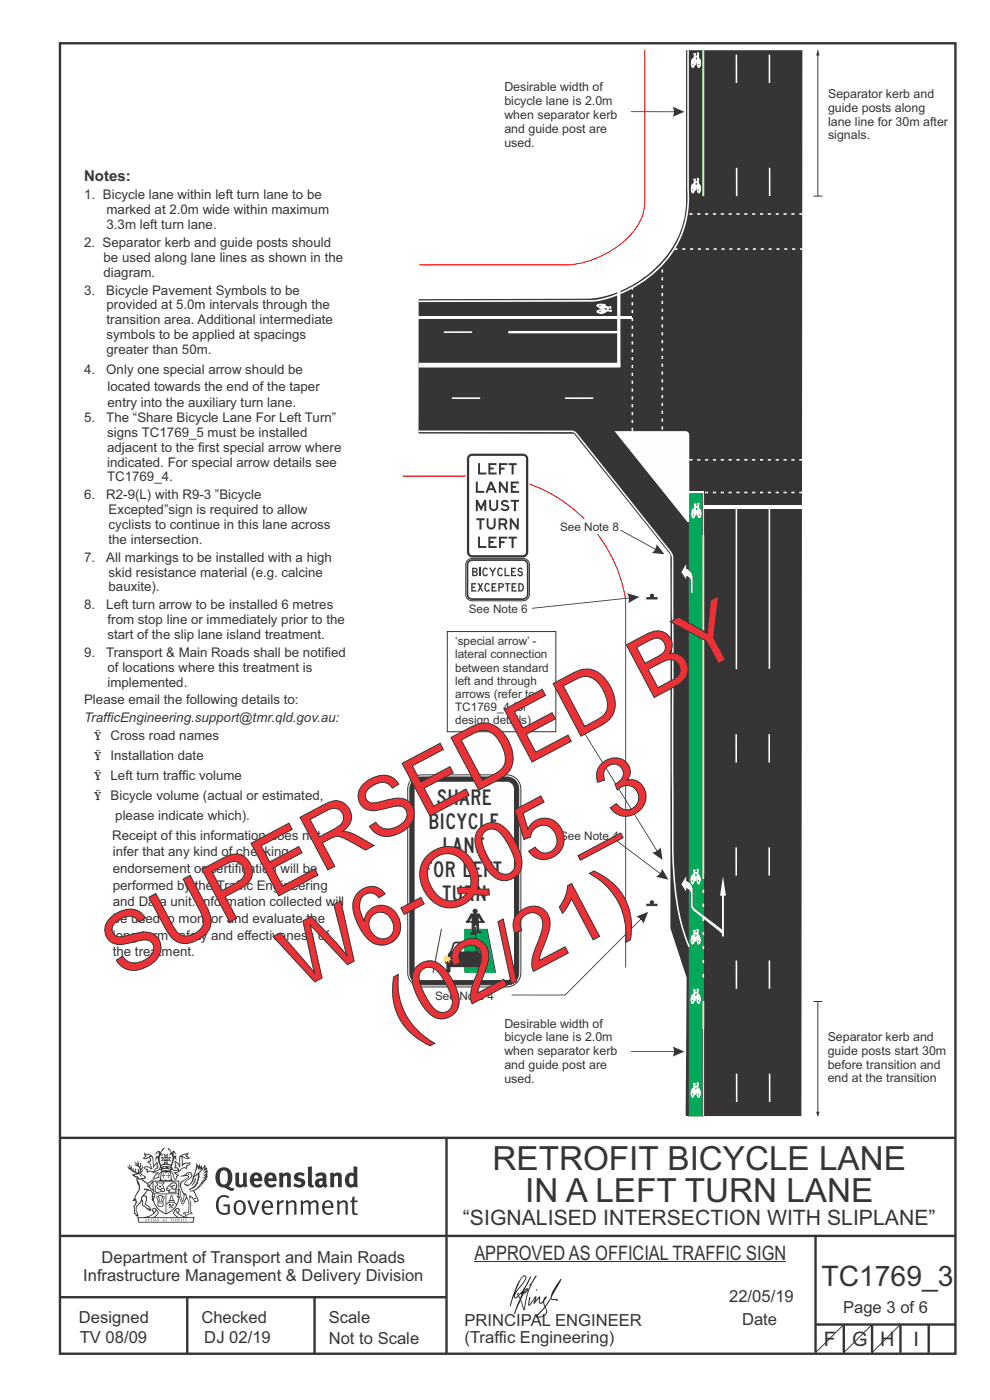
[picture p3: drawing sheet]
<svg xmlns="http://www.w3.org/2000/svg" width="210mm" height="297mm" viewBox="0 0 210 297" stroke-linecap="round" stroke-linejoin="round" font-family="sans-serif">
<g fill="none" stroke="#373435" stroke-width=".51">
<path d="M12.7 9.2h190v278h-190zM12.7 241.4h190M94.7 241.4v45.8M12.7 275.2h82M12.7 262.2h190.1M39.7 275.2v12M66.7 275.2v12M173 262.1v24.9M173 281h29.6M179 281v6M185 281v6M191 281v6"/>
<path d="M197 281v6"/>
</g>
<g fill="#373435">
<path d="M47 248.4a2.55 2.55 0 0 0 0 2.7l.3 .2a.81 .81 0 0 0 1-1v-.5a1.04 1.04 0 0 0-1.1-1.5zM46.3 248.1a1.82 1.82 0 0 1 2.1-.2 1.82 1.82 0 0 1 .9 1.8 2.29 2.29 0 0 1-.8 2l.7 .3h.5l-.2 .6a2.87 2.87 0 0 1-2-.7 2.12 2.12 0 0 1-1.7-3.1z" fill-rule="evenodd"/>
<path d="M49.9 248.9l.8-.2v2a.46 .46 0 0 0 .3 .6 .46 .46 0 0 0 .6-.3v-2.1l.7-.2v2.4l.2 .5-.5 .3-.3-.3a1.02 1.02 0 0 1-1.2 .3 1.02 1.02 0 0 1-.6-1.1z" fill-rule="evenodd"/>
<path d="M54 249.5l-.1 .5h.9a.49 .49 0 0 0-.2-.6 .49 .49 0 0 0-.6 .1zM53.4 249.1a1.34 1.34 0 0 1 1.6-.2 1.34 1.34 0 0 1 .6 1.5v.2h-1.7a.77 .77 0 0 0 .5 .8 .77 .77 0 0 0 .9-.4l.3 .5a1.59 1.59 0 0 1-2 .2 1.59 1.59 0 0 1-.5-2.1z" fill-rule="evenodd"/>
<path d="M57 249.5l-.1 .5h1a.49 .49 0 0 0-.2-.6 .49 .49 0 0 0-.7 .1zM56.4 249.1a1.34 1.34 0 0 1 1.6-.2 1.34 1.34 0 0 1 .7 1.5v.2h-1.8a.77 .77 0 0 0 .5 .8 .77 .77 0 0 0 .9-.4l.4 .5a1.59 1.59 0 0 1-2.1 .2 1.59 1.59 0 0 1-.5-2.1z" fill-rule="evenodd"/>
<path d="M59.2 248.9l.7-.2 .1 .4a.95 .95 0 0 1 1-.3 .95 .95 0 0 1 .7 .8v2.3h-.8v-2.3a.46 .46 0 0 0-.8 .1v2.2h-.8z" fill-rule="evenodd"/>
<path d="M62.6 249.1a1.75 1.75 0 0 1 2-.1l-.2 .5-.6-.2a.43 .43 0 0 0-.6 .3l.4 .3a1.04 1.04 0 0 1 1.2 1.1 1.04 1.04 0 0 1-1.4 1l-1.2-.4 .3-.6 1 .4 .4-.4a.88 .88 0 0 0-1-.5l-.4-.2-.1-.4z" fill-rule="evenodd"/>
<path d="M65.3 247.6l.8-.2 .1 3.8 .3 .2 .1 .4a.88 .88 0 0 1-1 0 .88 .88 0 0 1-.3-1z" fill-rule="evenodd"/>
<path d="M67.8 250.6a.43 .43 0 0 0-.1 .7 .43 .43 0 0 0 .7-.1v-.7zM66.8 249.1a1.7 1.7 0 0 1 2.4 .1v1.9l.3 .4-.4 .5-.5-.4a1.03 1.03 0 0 1-1.7-.1 1.03 1.03 0 0 1 .8-1.5h.7v-.4a.8 .8 0 0 0-1.2 .1z" fill-rule="evenodd"/>
<path d="M70 248.9l.7-.2 .1 .4a.95 .95 0 0 1 1-.3 .95 .95 0 0 1 .7 .8v2.3h-.8v-2.3a.46 .46 0 0 0-.8 .1v2.2h-.8z" fill-rule="evenodd"/>
<path d="M74.3 249.5a1.48 1.48 0 0 0 0 1.7h.5l.2-.1v-1.5l-.3-.2zM75 247.4l.8 .1 .1 4.4h-.7l-.1-.2a1.26 1.26 0 0 1-1.4 0 1.26 1.26 0 0 1-.5-1.3 1.29 1.29 0 0 1 .4-1.4 1.29 1.29 0 0 1 1.4-.1z" fill-rule="evenodd"/>
<path d="M46.4 253.9a1.72 1.72 0 0 1 2.3 0l-.3 .3a1.24 1.24 0 0 0-1.4-.2 1.24 1.24 0 0 0-.6 1.4 1.49 1.49 0 0 0 1.2 1.9l.7-.1v-1.3h-.8l-.1-.4h1.3v1.9a1.93 1.93 0 0 1-2.2 0 1.93 1.93 0 0 1-.7-2.2l.2-.8z" fill-rule="evenodd"/>
<path d="M50.4 255.1a1.65 1.65 0 0 0 .2 2.2 .99 .99 0 0 0 1-1.4 .78 .78 0 0 0-.4-.8 .78 .78 0 0 0-.8 0zM50 254.9a1.33 1.33 0 0 1 1.6-.1 1.33 1.33 0 0 1 .5 1.4 1.31 1.31 0 0 1-1.3 1.6 1.31 1.31 0 0 1-1.2-1.6v-.6z" fill-rule="evenodd"/>
<path d="M52.5 254.7l.4-.1 .9 2.6 .8-2.5h.5l-1.1 3h-.5z" fill-rule="evenodd"/>
<path d="M56.3 255.2l-.2 .7h1.3a.7 .7 0 0 0-.3-.8 .7 .7 0 0 0-.8 .1zM55.9 255a1.22 1.22 0 0 1 1.5-.2 1.22 1.22 0 0 1 .5 1.5h-1.8a.93 .93 0 0 0 .5 1 .93 .93 0 0 0 1.1-.2l.2 .3a1.43 1.43 0 0 1-1.8 .1 1.43 1.43 0 0 1-.6-1.7z" fill-rule="evenodd"/>
<path d="M58.7 254.7l.4-.1 .1 .5 .4-.4 .6-.1-.2 .5a.66 .66 0 0 0-.8 .7v1.9h-.4z" fill-rule="evenodd"/>
<path d="M60.6 254.7l.4-.1 .1 .5a.94 .94 0 0 1 1-.5 .94 .94 0 0 1 .8 .8v2.3h-.5l-.1-2.5a.81 .81 0 0 0-1.2 .3v2.2h-.4z" fill-rule="evenodd"/>
<path d="M63.7 254.7l.5-.1 .1 .5 .4-.3a.78 .78 0 0 1 1.1 .3 .9 .9 0 0 1 1-.5 .9 .9 0 0 1 .8 .8v2.3h-.5l-.1-2.5a.67 .67 0 0 0-1.1 .3v2.2h-.5v-2.4l-.4-.3-.7 .4v2.3h-.5z" fill-rule="evenodd"/>
<path d="M69 255.2l-.1 .7h1.3a.7 .7 0 0 0-.3-.8 .7 .7 0 0 0-.9 .1zM68.7 255a1.22 1.22 0 0 1 1.5-.2 1.22 1.22 0 0 1 .5 1.5h-1.8a.93 .93 0 0 0 .4 1 .93 .93 0 0 0 1.2-.2l.1 .3a1.44 1.44 0 0 1-1.7 .1 1.44 1.44 0 0 1-.6-1.7z" fill-rule="evenodd"/>
<path d="M71.4 254.7l.5-.1 .1 .5a.94 .94 0 0 1 1-.5 .94 .94 0 0 1 .8 .8v2.3h-.5l-.1-2.5a.81 .81 0 0 0-1.2 .3v2.2h-.4z" fill-rule="evenodd"/>
<path d="M74.7 253.9l.5-.1v.9h.7l-.1 .3h-.6v2.2l.1 .2h.5l.1 .3a.75 .75 0 0 1-1.2-.6v-2.1h-.4v-.3h.4z" fill-rule="evenodd"/>
<path d="M30.8 244.9l1.1 .3-.9 .5h-.4l.6-.5zM31.8 245.4h.2a2.44 2.44 0 0 1 .4 1.9l.1 .5 .7-1-.1 .6 .3 .3a.57 .57 0 0 0-.6 .7l-1-.1-.5 .2 .2-.5-.8-.3 .7-.1 .9 .5 .1-.1-.6-1.3-.2-.2h.5zM30.7 244.4l-.1 .5 .2 .4-.6 .4a1.04 1.04 0 0 0 1.4-.1l.2 .6-.3 .1-.2 .4a.94 .94 0 0 1 .8 1.1l-.2-.1a1.16 1.16 0 0 0-1.5-.1l.3 .4 .4 .2 .1 .5 .2 .1 .1-.2a.94 .94 0 0 1 1.1 .2l.8 .1-1.2 1.2a1.13 1.13 0 0 0 1.2-.2l.4-.1-.1-.4 .5-.8a.83 .83 0 0 0-.6 1.1l-.3-.1-.7 .4 1.1-1.4-.5 .1-.5-.1 1.3-.5-.1-.1-.9 .4v-.3l.2-.2 .3 .1 .1-.3-.2-.4v-.6l-.1-.4-.7 1v-.7a1.42 1.42 0 0 0-1.6-1.8z" fill-rule="evenodd"/>
<path d="M38.5 245.2l.5-.2 .7-.1-.6 .3 .8 .5h-.3zM38.3 245.5l.2-.1 .1 2a1.69 1.69 0 0 1 1.6-.6l-.8 .5 .1 .5a1.1 1.1 0 0 0-1.5 .6l-.1-.5-.2-.2h-.5l.3-.4-.3-.7a1.42 1.42 0 0 1 .8 1.1l.2-.1zM37.1 246.2l.1 1-.2 .3 .1 .4h.5l.1 .2a.96 .96 0 0 1-1.1-.1l-.1 .1a1.06 1.06 0 0 0 1.3 .2v.1a.72 .72 0 0 1-1 .2l.3 .5 .6 .2-.4 .2-.1 .6-.2-.3-.4-1.1-.4-.4 .4 .9a1.54 1.54 0 0 0 .7 1.2l.2-.3a.58 .58 0 0 1 .4-.8l.2-.1h-.3l-.5-.3 .9-.5a.93 .93 0 0 1 1.2-.5v.2l.2-.2 .1-.5a.99 .99 0 0 0 .7-.8l-1.3 .1-.3 .2-.1-1.4 .9 .4 .9-.3h-.4l-.5-.4 .4-.7-.6 .2a1.46 1.46 0 0 0-1.4 2.1v.4l-.2-.4z" fill-rule="evenodd"/>
<path d="M35.6 248.9l.2 .1-.1 .3 .4 .1h-.4v.6l-.1-.6h-.3l.3-.1z" fill-rule="evenodd"/>
<path d="M34.6 248.9l.2 .1v.3l.3 .1h-.3l-.1 .6v-.6h-.4l.4-.1z" fill-rule="evenodd"/>
<path d="M34.3 248.8a.57 .57 0 0 1 .9 .2 .57 .57 0 0 1 .9-.2l.2 1.4h-.2a.57 .57 0 0 1-.9 0 .69 .69 0 0 1-1.1 0zM34.2 248.1l-.3 2.1-.2 .4h3l-.2-.4-.3-2.1h-.2v.2l-.8-.1-.8 .1v-.2z" fill-rule="evenodd"/>
<path d="M34.2 252.4a.3 .3 0 0 0 .6 0 .3 .3 0 0 0-.6 0zM33.3 250.9l.3 .3-.3 .4a.79 .79 0 0 0 0 1.3l.8-.2-.1-.3a.55 .55 0 0 1-.7-.6l.1-.1 .2 .3 .3 .2 .8-.2-.4-.7 .4-.4-.7 .2zM33 250.7l1.1 .2 .9-.2-.4 .6 .4 1.2a.56 .56 0 0 1-.8 .3l-.2 .1a.73 .73 0 0 1-.9 .1 .73 .73 0 0 1-.3-1v-.4l.6-.4z" fill-rule="evenodd"/>
<path d="M35.6 251.8l.7-.4a.58 .58 0 0 1 1-.1 .58 .58 0 0 1-.4 .9l-.3-.3a.43 .43 0 0 1 .6-.4 .57 .57 0 0 0-.8 .2l-.2-.1-.3 .1 .4 .2a.55 .55 0 0 0 .9 .4v.5h-1.3l.3-.4-.1-.1-.6 .1 .2-.3-.2-.1zM35.4 251.8l-.1 .2a.39 .39 0 0 0 .2 .6h.3l-.2 .4h1.9l-.1-.8a.86 .86 0 0 0-.1-1.3 .86 .86 0 0 0-1.3 .4z" fill-rule="evenodd"/>
<path d="M36 254.8h.8v.2h-.8zM36.4 253.8l.2 .8h-.4zM36.4 253.5l-.3 .5-.1 .6h-.2v.4l-.7 .4 .2 .1a1.48 1.48 0 0 1 2.1 .2l.2-.1-.6-.5v-.5h-.2l-.1-.6z" fill-rule="evenodd"/>
<path d="M35.8 255.4l.4 .1 .1 .3 .3-.2-.2-.2a.38 .38 0 0 1 .5 .5l-.2-.2-.3 .2 .3 .2-.3 .3-.1-.4-.4 .4-.1-.2 .4-.3-.1-.1-.2 .1z" fill-rule="evenodd"/>
<path d="M34.5 254h.2v.2l-.2 .6h-.2zM33.6 255.3h.9v.2a.55 .55 0 0 1-.8 .4v-.2l-.2-.1zM33.4 254h.2l.2 .8h-.2zM33.6 255l.8-.1 .1 .2h-.8zM33.8 253.7h.5l-.2 1.1h-.1zM33.3 253.8l-.1 .3 .3 1.1a.48 .48 0 0 0-.1 .6 .48 .48 0 0 0 .5 .2h.5a.49 .49 0 0 0 .2-.8l.3-1.1-.1-.3a1.42 1.42 0 0 0-1.5 0z" fill-rule="evenodd"/>
<path d="M33.7 251.5l.4 .1 .1 .3h-.3z" fill-rule="evenodd"/>
<path d="M41.3 250.1l.3-.2-.2 .8-.6 .8h-.2l.5-.7z" fill-rule="evenodd"/>
<path d="M39.7 249l.3-.2 .5 .2a.88 .88 0 0 1-.6 1.1 1.22 1.22 0 0 0-.8 1.3l.5 .2a.72 .72 0 0 0 .9-.4l.5-.8 .2-.6 .8-.6v.2a2.85 2.85 0 0 1-2 2.9l.1 .1a2.13 2.13 0 0 0 1.9-1.5v-.3a2.01 2.01 0 0 0 .3-1.7l1.1-1.3-.4 1 .7-.5-.7 1 .8-.4-.8 .8 .7-.2-.9 .6 .8-.1-.8 .4h.7l-.8 .3 .3 .2h-.4l.2 .3h-.4l.2 .3h-.4l.1 .2h-.1a2.16 2.16 0 0 1-2 1.1l.1 .2 .4-.1a.76 .76 0 0 1 .7 .8l.5 1.2-.6 .2a1.45 1.45 0 0 0-1.1-1.3l.2 1.8-.1 1.8 .4 .3a1.07 1.07 0 0 0-1.2 .4v-.3l-.5-.2a.87 .87 0 0 1 1.1-.1v-.7a4.4 4.4 0 0 0-.6-3.1l-.1-.3h-.2a2.16 2.16 0 0 1-.7-2.2l.3-.4 1.2-.7a.55 .55 0 0 0-.4-.8zM37.8 252.4a.76 .76 0 0 1 .3 1.1l.6 1.6 .4-1.7 .2 .1a.61 .61 0 0 1-.1 .9l-.3 .8-.2 .1-.7-1.6-.3 .1a1.18 1.18 0 0 0 .1-1.4zM41.8 247.5l.2 .7 .3-.5v.6l.4-.5a1.9 1.9 0 0 1-1.2 1.4l-.3 .3zM38.2 249.6l1.4-.2 .2 .2v.3l-.5 .2a1.26 1.26 0 0 0-.9 1.9l.2 .7a1.84 1.84 0 0 1 .1 2.1l-.4-1.4a.96 .96 0 0 0-.4-1.2l-.4 .2a.78 .78 0 0 1 0 1.3l.1 .3h.4l.4 1.1a.38 .38 0 0 0 .2 .4 .38 .38 0 0 0 .4-.1l.6-1.2a2.94 2.94 0 0 1 .4 2.5l-.1 .4h-.8l-.3 .4v.2l.4-.1 .1 .4 .2 .1a1.02 1.02 0 0 1 1.3-.5v-.4l-.3-.1 .1-1.8-.3-1.3h.1a1.14 1.14 0 0 1 .8 1 .63 .63 0 0 0 .8-.2 .63 .63 0 0 0-.2-.9l-.6-1.2 .9-.6 .2-.4h.3l-.1-.2h.4l-.1-.3h.3l-.1-.3 .5-.1-.2-.2 .6-.4v-.2h-.2l.4-.5h-.3l.3-.5-.4 .1 .4-.5v-.3l-.3 .2 .2-.7-.1-.2-.4 .3v-.8l-.6 .8-.2-.8-.2 .5-.3-.7-.1 .6-.5-.8-.1 1.4-.6 1.8a1.81 1.81 0 0 1-1 1.5l-.6-.2a1.75 1.75 0 0 1 1.1-1.2 .75 .75 0 0 0 .1-1.3 .75 .75 0 0 0-1.2 .4z" fill-rule="evenodd"/>
<path d="M41.2 254.1h.3l.2 .2-.4 .1z" fill-rule="evenodd"/>
<path d="M29.4 258.4h11.6l-.1 .8h-11.4zM31.3 258.2l.5-.1a2.48 2.48 0 0 0 1.4-1.3l.3 .5-.5 .6-.5 .3zM32.5 256.6l.3-.2 .2 .1-.3 .7zM37.2 256.8a2.65 2.65 0 0 0 1.8 1.4h-1.1l-.5-.3-.5-.6zM37.4 256.5l.2-.1 .3 .2-.3 .6zM29.2 258.2l.1 1.2h11.8l.2-1.1-.2-.1a4.1 4.1 0 0 1-3.3-.9l.3-.4-.1-.6a1.06 1.06 0 0 0-1.3 1l.2 .4 .6 .5h-4.7l.3-.1a.84 .84 0 0 0 .6-.8 .84 .84 0 0 0-.5-.8l-.3-.2h-.5l-.1 .6 .3 .4a4.2 4.2 0 0 1-3.4 .9z" fill-rule="evenodd"/>
<path d="M31 258.7l.1 .2h-.2zM31 258.5l-.3 .6 .4-.2 .2 .2z" fill-rule="evenodd"/>
<path d="M31.3 258.6h.3v.4a.25 .25 0 0 0 .2-.1 .25 .25 0 0 0-.1-.3h.1a.29 .29 0 0 1 0 .4 .29 .29 0 0 1-.4 0 .29 .29 0 0 1 0-.4z" fill-rule="evenodd"/>
<path d="M32.2 258.6a.22 .22 0 0 1 .3 .2 .22 .22 0 0 1-.3 .2zM32 258.6l.1 .4a.33 .33 0 0 0 .4 0 .33 .33 0 0 0 0-.4 .33 .33 0 0 0-.5 0z" fill-rule="evenodd"/>
<path d="M32.9 258.7l.1 .2h-.2zM32.9 258.5l-.2 .6 .3-.2 .2 .2z" fill-rule="evenodd"/>
<path d="M33.3 258.6h.2l.1 .1 .2-.1-.2 .2 .2 .3-.3-.3-.1 .3h-.1l.2-.3z" fill-rule="evenodd"/>
<path d="M34.7 258.7l.1 .2h-.2zM34.7 258.5l-.3 .6 .4-.2 .2 .2z" fill-rule="evenodd"/>
<path d="M35 258.5h.5l-.2 .1v.5h-.2l.1-.5z" fill-rule="evenodd"/>
<path d="M36.2 258.6l.3-.1-.1 .1v.2h.1h-.1v.3h-.2z" fill-rule="evenodd"/>
<path d="M36.7 258.6h.2v.5h-.2z" fill-rule="evenodd"/>
<path d="M37.3 258.6a.22 .22 0 0 1 .3 .2 .22 .22 0 0 1-.3 .2zM37.1 258.6v.4a.33 .33 0 0 0 .5 0 .33 .33 0 0 0 0-.4 .33 .33 0 0 0-.5 0z" fill-rule="evenodd"/>
<path d="M37.8 258.6l.4-.1-.2 .1v.2h.1h-.1v.2l.2 .1h-.4z" fill-rule="evenodd"/>
<path d="M38.4 258.6h.2l-.1 .4 .2 .1h-.3z" fill-rule="evenodd"/>
<path d="M38.9 258.6h.2v.5h-.2z" fill-rule="evenodd"/>
<path d="M39.3 258.6h.2h-.1l.2 .3-.2 .2-.1-.1v-.1l.2 .1z" fill-rule="evenodd"/>
<path d="M34.2 247.4a1.51 1.51 0 0 1 2 .2 2.67 2.67 0 0 0-2.1 0zM35.7 247.6l.4 .1 .1 .3-.4-.1zM34.6 247.6h.5l.1 .2h-.4zM34 247.8l.3 .2h-.3zM34.9 246.9l.3-.2 .3 .2zM34.9 245.6l.2 .1v.3h-.2zM35 245.1l.2 .2 .2-.2-.1 .3h-.2zM35.1 246.3h.2l.1 .4-.2-.2-.2 .2zM35.3 245.7l.2-.1v.4h-.2zM34.4 245.7h.3l.1 .3-.4 .1 .2-.2zM35.7 245.7h.3l-.2 .2 .2 .2-.4-.1zM32.7 244.9l1-.5-.1 1-.2-.2-.3 .2-.3 1.1 .5-1 .3 .9a1.84 1.84 0 0 1 .2 1.7l.4 .1a2.48 2.48 0 0 1 2.2 0l.2-.2-.2-.7 .7-1.8 .4 .7-.2-1-.2-.1-.2 .3v-.9l.6 .4-.6-.8-.3 .1-.1 .4-.5-.9-.5-.3 .2 .5 .6 .5-.5 .8 .4-.4a2.06 2.06 0 0 1 0 2.3l-.5-.2-.2-.6 .1-.1 .8 .2-.4-.5 .4-.5-.7 .2-.2-.2 .2-.7-.5 .4-.5-.4 .2 .7-.2 .2-.7-.2 .4 .5-.4 .5 .8-.2 .1 .1-.2 .6-.5 .2a2.02 2.02 0 0 1 0-2.2l.3 .5-.1-.7-.3-.1 .8-1.2-.4 .3-.5 .8-.2-.3a.8 .8 0 0 0-.8 .5z" fill-rule="evenodd"/>
<path d="M29.2 250.1l.3 .1a.61 .61 0 0 1 .8 .4l.3 .2a.8 .8 0 0 1 .6 1l.4 .1 .5 .5a1 1 0 0 1 .5 1.1l-.1 .7v-.5h-.1a.96 .96 0 0 0-.8-1.3l-.2-.2h-.7l-.1-.1-.1 .1 .1 .3h.6l-1.2 1.3-.2 1-.4 .6a1.33 1.33 0 0 0-.5 1.8l.2 .5a1.26 1.26 0 0 1-.5-1.5l-.1-.3a1.56 1.56 0 0 0 .4-1.7l-.3 .2 .2-.5a3.2 3.2 0 0 0 .7-3zM30.4 253.9h.4a2.06 2.06 0 0 1-.1 1.6l.7 .5 .4 .4-.6-.1-.8-.6-.1-.9a.51 .51 0 0 1 .1-.9zM28.6 249.3a1.52 1.52 0 0 1 2.1 .5l-1.1 .2-.2-.1-.1-.4h-.5zM27.5 247v.8l-.3-.4h-.1a3.1 3.1 0 0 0 1.9 1.6l-1 .1 .5 .6 .5 .1 .1 1.1a1.84 1.84 0 0 1-.3 2.5l-.4 .9-.3 .4 .2 .1 .4-.1 .1 .4-.2 .5-.3 .2 .1 1.7h.2l.3 .5 .1 .1 .4-.1-.1-.5a1.3 1.3 0 0 1-.1-1.7l.9-1 .1 1.1 .6 .2 .5 .5 .1-.1 .2 .3h.5a1.85 1.85 0 0 0-1.2-1.4l.1-.3a1.39 1.39 0 0 0 0-1.4l-.5-.1 .5-.5a.66 .66 0 0 1 .9-.4 .66 .66 0 0 1 .3 .9l-.1 .4 .2-.1v.2l-.1 .3 .2 .5 .1-.3a2.24 2.24 0 0 0 .1-2.2 .73 .73 0 0 1-.7-.7 .73 .73 0 0 1 .6-.7v-.2a.94 .94 0 0 0-.9 .8 .48 .48 0 0 1-.1-.6 .48 .48 0 0 1 .5-.2l.5-.3a.51 .51 0 0 0-.8 .2l-.5 .2-1-.8h.6l.2-.5-1.2-.7 .5-.5v-.3l-.5 .4 .1-.2a.69 .69 0 0 0 .2-1v.4l-.2 .3v-1.1l-.3-.2 .1 .6-.1 .2-.4-1.3v.7l-.6-.4 .5 .7-.6-.2 .3 .3a1 1 0 0 1 .7 1.4l-.2-.8v.9l-.5-.2v-.8l-.2 .7-.2-.1-.1-.6-.2 .4-.2-.2 .1-.7-.2 .5z" fill-rule="evenodd"/>
<path d="M29.6 249.4l.2-.1 .3 .2z" fill-rule="evenodd"/>
<path d="M32.4 250.5h5.6v2l-.2-.1v-1.7h-5.2v2.5h5.2v-.8l.1 .2-.1 1.1v-.3h-2.5v4a4.1 4.1 0 0 0 2.6-3.6l.1-.1a4 4 0 0 1-2.8 3.9 4.2 4.2 0 0 1-2.8-4.7l.1 1.2 .1-.1a3.8 3.8 0 0 0 2.5 3.4v-4h-2.5l-.2-.9z" fill-rule="evenodd"/>
<circle cx="40" cy="249.1" r=".17"/>
</g>
<path d="M100.6 267.7h66.2" fill="none" stroke="#373435" stroke-width=".21"/>
<g fill="#252726">
<path d="M111.6 273.7l.2-.2-.5 .7zM110.4 274.5l.3 .1-.3 .7-.3-.4zM110.9 270.9l.5-.1a9.3 9.3 0 0 1-2 3.2l-.1 .2 1-2.5zM110.6 271a14.7 14.7 0 0 0-2.2 4.9l-.3 1.2 .1 .1 .8-2.4a.42 .42 0 0 0 .2 .7 .42 .42 0 0 0 .6-.3l.2-.2 .2 .6-1.1 3.1h.2l1.1-2.8 .6 1.9 .2 .2 .2-.5a13.5 13.5 0 0 1 2-6.2l.5-.5-.2-.2-1.6 2.1 .4-.1a14.9 14.9 0 0 0-1.3 5.1l-.4-1.2a1.39 1.39 0 0 1 .2-1.8l.1-.2a.92 .92 0 0 0 .8-1.2 .75 .75 0 0 0-.7 .7l-.2 .2 1.6-3.4h-.1l-.4 .7a10.5 10.5 0 0 1-2.2 3.2l.2-.4a.32 .32 0 0 0-.4 .2 .32 .32 0 0 0 .1 .4l-.5 .4a3.2 3.2 0 0 1 1.1-2.3l.5-.6a2.49 2.49 0 0 0 .7-1.6l-.3-.2z" fill-rule="evenodd"/>
<path d="M115.6 277.5a1.15 1.15 0 0 1 .1 1.3 1.15 1.15 0 0 1-1.2 .5h-.5zM112.3 275.1l-.3 1.7 .3 .2 1.2-1.5-.3 1.1 1.1-1.2a.94 .94 0 0 0 .4 1.2l.5-.3 .3 .9-1.2 1.3a.98 .98 0 0 0-.5 1 1.9 1.9 0 0 0 2.3-1.3l-.1-.3a1.02 1.02 0 0 1 .3-1.4l.5-.9 1.5 .3-.2-.5v.3l-1.1-.2v-.2l2-3.6 .1-.3-.1-.1-1.8 2.7a6.6 6.6 0 0 1-1.5 3l-.2-.2a1.01 1.01 0 0 1 .4-1.4l.1-.2-.3-.2-.3 .5-.2 .5-.5 .4-.2-.4 .1-.9-.2-.1-.8 .9 .2-.9h-.1l-1.4 1.7 .2-1.4v-.1z" fill-rule="evenodd"/>
<path d="M113.7 273.5l.3 .3h-.3z" fill-rule="evenodd"/>
</g>
<path d="M172.5 212.5h1.9M173.5 212.5v24.3M179 281l-6 6" fill="none" stroke="#373435" stroke-width=".21"/>
<path d="M173.1 235.9h.8l-.4 1z" fill="#373435"/>
<path d="M173.5 10.7v30.9M172.5 41.6h1.9" fill="none" stroke="#373435" stroke-width=".21"/>
<path d="M173.5 10.7l.3 1.1h-.7z" fill="#373435"/>
<path d="M149.2 10.7v30.9" fill="none" stroke="#fff212" stroke-width=".68" stroke-linecap="butt"/>
<path d="M149.2 212.5v24.3" fill="none" stroke="#fff212" stroke-width=".61" stroke-linecap="butt"/>
<path d="M149.2 111v75" fill="none" stroke="#fff212" stroke-width="1.1" stroke-linecap="butt"/>
<g fill="#fefefe" stroke="#fefefe" stroke-width=".21">
<path d="M148.1 198.8h.2l.1 .3v.7l-.2 .2-.2-.5v-.6l.2 .5zM147.1 197.4l.1 .5-.1 .6h-.3a1.69 1.69 0 0 0 .1 1.8l.3-.3 .1-.6 .2 .3 .5-1.2-.2 1.1 .3 .7 .3-.3 .1-.6-.1-.8-.2-.2-.1 .1v-1.2l-.2-.1 .1 .7h-.7l.2-.5zM147.4 198.1l.1 1 .5-1zM147.3 198.2l-.1 .4 .1 .6zM147.1 198.8l-.1 .4h.2zM146.9 198.7l-.2 .9 .2 .4 .3-.6h-.3z" fill-rule="evenodd"/>
<path d="M148.1 186h.2l.1 .3v.7l-.2 .2-.2-.5v-.6l.2 .5zM147.1 184.6l.1 .5-.1 .6h-.3a1.69 1.69 0 0 0 .1 1.8l.3-.3 .1-.6 .2 .3 .5-1.2-.2 1.1 .3 .7 .3-.3 .1-.6-.1-.8-.2-.2-.1 .1v-1.2l-.2-.1 .1 .7h-.7l.2-.5zM147.4 185.3l.1 1 .5-1zM147.3 185.4l-.1 .4 .1 .7zM147.1 186.1l-.1 .4h.2zM146.9 185.9l-.2 .9 .2 .4 .3-.6h-.3z" fill-rule="evenodd"/>
<path d="M148.1 231.3h.2l.1 .3v.7l-.2 .2-.2-.5v-.6l.2 .5zM147.1 229.9l.1 .5-.1 .6h-.3a1.69 1.69 0 0 0 .1 1.8l.3-.3 .1-.6 .2 .3 .5-1.2-.2 1.1 .3 .7 .3-.3 .1-.6-.1-.8-.2-.2-.1 .1v-1.2l-.2-.1 .1 .7h-.7l.2-.5zM147.4 230.6l.1 1 .5-1zM147.3 230.7l-.1 .4 .1 .6zM147.1 231.4l-.1 .3h.2zM146.9 231.2l-.2 .9 .2 .4 .3-.6h-.3z" fill-rule="evenodd"/>
</g>
<path d="M156.3 227.8v6M163.3 227.8v6" fill="none" stroke="#fefefe" stroke-width=".32"/>
<path d="M133.8 223h10.1v.2l-10.1-.1zM142.7 222l2.5 1.1-2.5 1 .3-1z" fill="#373435"/>
<path d="M88.8 63.5l35.6-.1a23.4 23.4 0 0 0 20.2-15.2l.8-3.6 .1-2v-31.9h24.7l-.2 226.1h-24.6l.3-29.4-3.5-10.5v-79.2l-20.5-25.7h-32.9z" fill-rule="evenodd" fill="#373435"/>
<path d="M136.8 10.7v29.7a11.7 11.7 0 0 1-4.6 10.9 20.4 20.4 0 0 1-12.2 4.9h-31M85.4 101h17a31.1 31.1 0 0 1 30.3 26.3v77.9" fill="none" stroke="#f00" stroke-width=".21"/>
<g fill="#373435" stroke="#373435" stroke-width=".21">
<path d="M137.2 191.8h2.2v.3h-2.2z" fill-rule="evenodd"/>
<circle cx="138.3" cy="191.4" r=".36"/>
</g>
<path d="M148.9 107.2h21.3v.7h-21.3z" fill-rule="evenodd" fill="#fefefe"/>
<path d="M146.2 104.5h3v132.3h-3z" fill-rule="evenodd" fill="#00a859" stroke="#00a859" stroke-width=".21"/>
<path d="M88.8 91.5h32.2a1.42 1.42 0 0 1 1.4 .7l19.8 24.9a2.21 2.21 0 0 1 .5 1.7v10" fill="none" stroke="#fefefe" stroke-width=".33"/>
<path d="M146 10.7v29.4" fill="none" stroke="#fefefe" stroke-width=".25"/>
<path d="M146 40.1a21.3 21.3 0 0 1-11.4 20.6 20.8 20.8 0 0 1-9.3 3.1l-36.5 .1" fill="none" stroke="#fefefe" stroke-width=".35"/>
<path d="M130.9 61l.7-.4v17h-.7z" fill-rule="evenodd" fill="#fefefe"/>
<path d="M107.8 70.5h23.4" fill="none" stroke="#fefefe" stroke-width=".5"/>
<path d="M88.8 77.5h42.8" fill="none" stroke="#fefefe" stroke-width="1" stroke-linecap="butt"/>
<g fill="none" stroke="#fefefe" stroke-width=".32">
<path d="M156.2 11.6v6M163.2 11.6v6M156.3 35.6v6M163.3 35.6v6M100.1 70.5h-6M95.9 84.5h6M125.9 84.5h-6M156.2 107.9v34.1M163.2 107.9v34M156.2 155.8v6M163.2 155.8v6M156.2 179.8v6"/>
<path d="M163.2 179.8v6M156.2 203.8v6M163.2 203.8v6"/>
</g>
<path d="M149.2 10.7v30.9" fill="none" stroke="#fefefe" stroke-width=".26"/>
<path d="M143 52.8h27.2M170.2 45.4h-24.3M134.1 93.1v-32.1M170.2 97.5h-25.4l-4.3 .5v-41.9M170.2 104.5h-27.9" fill="none" stroke="#fefefe" stroke-width=".33" stroke-dasharray=".7 1" stroke-linecap="butt"/>
<path d="M149.2 207.3v-21.3" fill="none" stroke="#fefefe" stroke-width=".21" stroke-dasharray="1.3 4.1" stroke-linecap="butt"/>
<path d="M142.7 128.8v51.6a59.3 59.3 0 0 0 2.8 18.8l.7 1.7M149.2 212.4v5.8" fill="none" stroke="#fefefe" stroke-width=".33"/>
<path d="M149.2 113.6v72.1" fill="none" stroke="#fefefe" stroke-width=".46"/>
<g fill="#fefefe">
<path d="M145.5 119.7v1a2.07 2.07 0 0 1 1.4 1.8v3.3h-.3l-.1-2.9-.3-.4-.7-.3v.7l-1-1.5z" fill-rule="evenodd"/>
<path d="M145.5 185.9v1a2.07 2.07 0 0 1 1.4 1.9v3l.3 .9 6 4.5v-7.2h-.5l.7-4.1 .6 4.1h-.4v8.7h-.4l-.1-.6-.3-.3-5.6-4.6a1.42 1.42 0 0 1-.6-1.2l-.1-2.8-.3-.5-.7-.2v.6l-1-1.5z" fill-rule="evenodd"/>
</g>
<g fill="#373435" stroke="#373435" stroke-width=".21">
<path d="M137.2 126.8h2.2v.3h-2.2z" fill-rule="evenodd"/>
<circle cx="138.3" cy="126.4" r=".36"/>
</g>
<path d="M130.4 91.5h14.9a.81 .81 0 0 1 .9 .9v18.3h-.4z" fill-rule="evenodd" fill="#fefefe"/>
<g fill="#fefefe" stroke="#fefefe" stroke-width=".21">
<path d="M148.1 39.4l.3 .1 .1 .2-.1 .7-.2 .3-.2-.6 .1-.6 .2 .5zM147.2 38l.1 .5-.2 .6h-.2a1.69 1.69 0 0 0 .1 1.8l.2-.3 .1-.5 .2 .2 .5-1.1-.1 1 .3 .7 .3-.3 .1-.6-.2-.8-.1-.1h-.2l.1-1.2-.3-.1 .1 .7h-.6l.1-.5zM147.4 38.7l.2 1 .4-1zM147.3 38.8l-.1 .4 .2 .7zM147.1 39.5l-.1 .4h.2zM147 39.3l-.2 .9 .2 .5 .2-.6-.3-.1z" fill-rule="evenodd"/>
<path d="M148.2 108.3l.3 .1v.2v.7l-.2 .3-.2-.6 .1-.5 .2 .4zM147.3 106.9l.1 .5-.2 .6h-.2a1.69 1.69 0 0 0 .1 1.9l.2-.4 .1-.5 .2 .2 .5-1.1-.1 1 .3 .8 .3-.4 .1-.5-.2-.8-.1-.2h-.2l.1-1.2h-.3l.1 .6h-.6l.1-.4zM147.5 107.7l.2 1 .4-1zM147.4 107.7l-.1 .5 .2 .6zM147.2 108.4l-.1 .4h.2zM147.1 108.2l-.2 .9 .2 .5 .2-.6-.3-.1z" fill-rule="evenodd"/>
<path d="M127 66l.8-.1h.2l-.5 .2 .7-.1v.1l-.8 .2-.4-.1zM126.8 64.6l-.2 .2 .1 .2 .8 .2-.3 .2 1.2 .5-1-.1-.8 .3 .3 .3 .6 .1 .8-.2 .2-.2-.1-.1h1.3v-.2l-.7 .1v-.7l.5 .2v-.4l-.5 .1-.6-.1v-.3a2.01 2.01 0 0 0-1.6-.1zM127.8 65.4l1 .5v-.6zM127.7 65.2h1l-.4-.1zM127.7 64.9v.2l.4-.1zM127 64.7l-.1 .1 .4 .2 .2 .1 .1-.3 .6 .1a.84 .84 0 0 0-1.2-.2z" fill-rule="evenodd"/>
<path d="M148.1 211.3l.2 .1 .1 .3v.6l-.2 .3-.2-.6v-.5l.2 .4zM147.1 210l.1 .5-.1 .6h-.3a1.69 1.69 0 0 0 .1 1.8l.3-.3 .1-.6 .2 .3 .5-1.2-.2 1.1 .3 .7 .3-.3 .1-.6-.1-.8-.2-.2-.1 .1v-1.2l-.2-.1 .1 .7h-.7l.2-.5zM147.4 210.7l.1 1 .5-1zM147.3 210.8l-.1 .4 .1 .6zM147.1 211.4l-.1 .4h.2zM146.9 211.3l-.2 .9 .2 .4 .3-.6h-.3z" fill-rule="evenodd"/>
</g>
<g fill="#373435">
<path d="M116.9 144.1l.1-.1 22.9 37.3-.1 .1zM138.3 180.9l1.1-.4 .7-.8 .4 2.7z"/>
<path d="M108.5 211h11.4v.2h-11.4zM136.5 194.3l.2 .1-16.8 16.8-.1-.2zM135 194.5l2.5-1.1-1 2.6-.6-1z"/>
<path d="M131 178.4l9.8 7.4-.1 .1-9.8-7.4zM140.4 184.3l1.4 2.3-2.6-.6 .8-.7z"/>
<path d="M112.9 129l21.5-2.3v.2l-21.5 2.2zM133 125.8l2.6 .8-2.3 1.4 .1-1.1z"/>
<path d="M131.7 112.4l8.2 4.5-.1 .2-8.2-4.5zM139.3 115.4l1.6 2.2-2.6-.3 .7-.8z"/>
</g>
<path d="M99.4 96.3l.7-.3h10.9a1.34 1.34 0 0 1 1.3 1.3v19.9a1.4 1.4 0 0 1-1.3 1.3h-10.9a1.4 1.4 0 0 1-1.3-1.3v-19.9l.1-.4z" fill-rule="evenodd" fill="#fefefe"/>
<path d="M99.5 96.5l.6-.3h10.9a1.09 1.09 0 0 1 1.1 1.1v19.9a1.17 1.17 0 0 1-1.1 1.1h-10.9a1.16 1.16 0 0 1-1.1-1.1v-19.9l.1-.3z" fill-rule="evenodd" fill="#373435"/>
<path d="M99.7 96.9l.4-.2h10.9a.62 .62 0 0 1 .6 .6v19.9a.69 .69 0 0 1-.6 .6h-10.9l-.5-.4-.1-20.1z" fill-rule="evenodd" fill="#fefefe"/>
<g fill="#373435">
<path d="M101 110h1.8v.4h-.7v2h-.4v-2h-.7z" fill-rule="evenodd"/>
<path d="M103.2 110h.4v1.4a.56 .56 0 0 0 .6 .5 .56 .56 0 0 0 .5-.5v-1.4h.4v1.4a.95 .95 0 0 1-.9 1 .95 .95 0 0 1-1-.9z" fill-rule="evenodd"/>
<path d="M105.8 110h1.1a.73 .73 0 0 1 .7 .5 .73 .73 0 0 1-.4 .8l.5 1.1h-.5l-.4-1h-.6v1h-.4zM106.2 110.4v.6h.9a.32 .32 0 0 0 .1-.4 .32 .32 0 0 0-.3-.2z" fill-rule="evenodd"/>
<path d="M108.1 110h.4l1.1 1.5v-1.5h.4v2.4h-.3l-1.2-1.7v1.7h-.4z" fill-rule="evenodd"/>
<path d="M101.4 98.3h.4v1.9h1.4v.5h-1.8z" fill-rule="evenodd"/>
<path d="M103.6 98.3h1.7v.4h-1.3v.5h.7v.4h-.7v.6h1.4v.5h-1.8z" fill-rule="evenodd"/>
<path d="M105.8 98.3h1.8v.4h-1.3v.5h.7v.4h-.7v1.1h-.5z" fill-rule="evenodd"/>
<path d="M107.9 98.3h1.7v.4h-.6v2h-.5v-2h-.6z" fill-rule="evenodd"/>
<path d="M100.9 106h.4l.7 1.5 .7-1.5h.4v2.4h-.4v-1.4l-.7 1.4-.7-1.4v1.4h-.4z" fill-rule="evenodd"/>
<path d="M103.8 106h.3v1.5a.56 .56 0 0 0 .6 .5 .56 .56 0 0 0 .6-.5v-1.5h.4v1.5a.95 .95 0 0 1-1 .9 .95 .95 0 0 1-.9-.9z" fill-rule="evenodd"/>
<path d="M106.6 106.2a1.06 1.06 0 0 1 1.3 .2l-.3 .3-.3-.2-.6 .1 .1 .3 .3 .1a.74 .74 0 0 1 .9 .7 .74 .74 0 0 1-.9 .7l-.5-.1-.4-.3 .3-.2 .4 .2a.44 .44 0 0 0 .4 0 .44 .44 0 0 0 .2-.4l-.4-.2a.68 .68 0 0 1-.7-.4 .68 .68 0 0 1 .2-.8z" fill-rule="evenodd"/>
<path d="M108.3 106h1.8v.4h-.7v2h-.4v-2h-.7z" fill-rule="evenodd"/>
<path d="M100.9 102.2h.4v1.9h1.4v.5h-1.8z" fill-rule="evenodd"/>
<path d="M103.9 102.2h.5l1 2.4h-.5l-.2-.6h-1l-.3 .6h-.4zM104.2 102.7l-.4 .9h.7z" fill-rule="evenodd"/>
<path d="M105.8 102.2h.4l1.1 1.5v-1.5h.4v2.4h-.3l-1.2-1.7v1.7h-.4z" fill-rule="evenodd"/>
<path d="M108.3 102.2h1.8v.4h-1.3v.5h.7v.4h-.7v.6h1.3v.5h-1.8z" fill-rule="evenodd"/>
<path d="M101.4 113.9h.4v1.9h1.4v.5h-1.8z" fill-rule="evenodd"/>
<path d="M103.6 113.9h1.7v.4h-1.3v.5h.7v.4h-.7v.6h1.4v.5h-1.8z" fill-rule="evenodd"/>
<path d="M105.8 113.9h1.8v.4h-1.3v.5h.7v.4h-.7v1.1h-.5z" fill-rule="evenodd"/>
<path d="M107.9 113.9h1.7v.4h-.6v2h-.5v-2h-.6z" fill-rule="evenodd"/>
</g>
<path d="M99.3 118.7l.8-.2h10.9a1.34 1.34 0 0 1 1.3 1.3v6.3a1.34 1.34 0 0 1-1.3 1.4h-10.9a1.34 1.34 0 0 1-1.3-1.4v-6.3l.1-.4z" fill-rule="evenodd" fill="#fefefe" stroke="#373435" stroke-width=".21"/>
<path d="M99.5 118.9l.7-.3h10.7a1.18 1.18 0 0 1 1.2 1.2v6.3a1.18 1.18 0 0 1-1.2 1.2h-10.7a1.18 1.18 0 0 1-1.2-1.2v-6.3v-.4z" fill-rule="evenodd" fill="#373435"/>
<path d="M99.6 119.2l.5-.2h10.9a.8 .8 0 0 1 .8 .8v6.3a.8 .8 0 0 1-.8 .8h-10.9a.8 .8 0 0 1-.8-.8v-6.3z" fill-rule="evenodd" fill="#fefefe"/>
<g fill="#373435">
<path d="M100 123.7h1v.3h-.8v.4h.6v.3h-.6v.5h.9v.3h-1.1z" fill-rule="evenodd"/>
<path d="M101.3 123.7h.3l.3 .5 .3-.5h.3l-.4 .9 .4 .9h-.3l-.3-.6-.3 .6h-.3l.4-.9z" fill-rule="evenodd"/>
<path d="M103 123.8a.6 .6 0 0 1 .9 .2l-.2 .1-.3-.2-.2 .1-.2 .4a.55 .55 0 0 0 .5 .8l.2-.2 .2 .1a.65 .65 0 0 1-.8 .4 .65 .65 0 0 1-.4-.9z" fill-rule="evenodd"/>
<path d="M104.3 123.7h1v.3h-.8v.4h.6v.3h-.6v.5h.9v.3h-1.1z" fill-rule="evenodd"/>
<path d="M106 124v.4h.6l-.1-.4zM105.7 123.7h.7a.5 .5 0 0 1 .5 .4 .5 .5 0 0 1-.3 .5l-.6 .1v.8h-.3z" fill-rule="evenodd"/>
<path d="M107.1 123.7h1.1v.3h-.4v1.5h-.3v-1.5h-.4z" fill-rule="evenodd"/>
<path d="M108.5 123.7h1v.3h-.7v.4h.5v.3h-.5v.5h.8v.3h-1.1z" fill-rule="evenodd"/>
<path d="M109.9 123.7a.94 .94 0 0 1 1.2 .9 .94 .94 0 0 1-1.2 .9zM110.2 124v1.2a.61 .61 0 0 0 .7-.6 .61 .61 0 0 0-.7-.6z" fill-rule="evenodd"/>
<path d="M100.2 120.4h.7a.45 .45 0 0 1 .4 .4 .45 .45 0 0 1-.2 .5 .49 .49 0 0 1 .3 .5 .49 .49 0 0 1-.5 .4h-.7zM100.4 120.7v.5l.6-.2v-.2zM100.4 121.4v.5h.6l-.1-.4z" fill-rule="evenodd"/>
<path d="M101.7 120.4h.3v1.8h-.3z" fill-rule="evenodd"/>
<path d="M102.6 120.5a.6 .6 0 0 1 .9 .3l-.3 .1-.2-.2-.2 .1-.2 .4a.55 .55 0 0 0 .5 .7l.1-.1h.3a.65 .65 0 0 1-.8 .4 .65 .65 0 0 1-.4-.9z" fill-rule="evenodd"/>
<path d="M103.7 120.4h.4l.4 .7 .4-.7h.4l-.7 1.1v.7h-.2v-.7z" fill-rule="evenodd"/>
<path d="M105.8 120.5a.6 .6 0 0 1 .9 .3l-.3 .1-.3-.2-.2 .1-.1 .4a.55 .55 0 0 0 .5 .7l.1-.1h.3a.65 .65 0 0 1-.9 .4 .65 .65 0 0 1-.3-.9z" fill-rule="evenodd"/>
<path d="M107 120.4h.3v1.6h.8v.2h-1.1z" fill-rule="evenodd"/>
<path d="M108.4 120.4h1v.3h-.7v.5h.5v.2h-.5v.6h.8v.2h-1.1z" fill-rule="evenodd"/>
<path d="M109.9 120.7a.54 .54 0 0 1 .5-.3 .54 .54 0 0 1 .5 .4l-.3 .1-.3-.2-.1 .1-.1 .3a.65 .65 0 0 1 .7 .3 .65 .65 0 0 1-.2 .8 .69 .69 0 0 1-.9-.4l.3-.1 .1 .2a.32 .32 0 0 0 .3 .1 .32 .32 0 0 0 .3-.3l-.2-.2-.7-.3z" fill-rule="evenodd"/>
</g>
<path d="M94.9 134h23v21.2h-23z" fill-rule="evenodd" fill="#fefefe" stroke="#373435" stroke-width=".21"/>
<path d="M118.5 110.2h12.9v3h-12.9z" fill-rule="evenodd" fill="#fefefe" stroke="#fefefe" stroke-width=".21"/>
<path d="M88.8 67.1h45.3v.5h-45.3z" fill-rule="evenodd" fill="#fefefe"/>
<g fill="#fefefe" stroke="#fefefe" stroke-width=".21">
<path d="M148.2 12.8h.2l.1 .3-.1 .7-.2 .2-.2-.5 .1-.6 .2 .5zM147.2 11.4l.1 .5-.2 .6h-.2a1.69 1.69 0 0 0 .1 1.8l.2-.3 .2-.6 .1 .3 .5-1.2-.1 1.1 .3 .7 .3-.3 .1-.6-.1-.8-.2-.2-.2 .1 .1-1.2-.3-.1 .1 .7h-.6l.2-.5zM147.4 12.1l.2 1 .4-1zM147.3 12.2l-.1 .4 .2 .6zM147.1 12.9l-.1 .3h.2zM147 12.7l-.2 .9 .2 .4 .2-.6h-.3z" fill-rule="evenodd"/>
<path d="M148.1 198.8h.2l.1 .3v.7l-.2 .2-.2-.5v-.6l.2 .5zM147.1 197.4l.1 .5-.1 .6h-.3a1.69 1.69 0 0 0 .1 1.8l.3-.3 .1-.6 .2 .3 .5-1.2-.2 1.1 .3 .7 .3-.3 .1-.6-.1-.8-.2-.2-.1 .1v-1.2l-.2-.1 .1 .7h-.7l.2-.5zM147.4 198.1l.1 1 .5-1zM147.3 198.2l-.1 .4 .1 .6zM147.1 198.8l-.1 .4h.2zM146.9 198.7l-.2 .9 .2 .4 .3-.6h-.3z" fill-rule="evenodd"/>
<path d="M148.1 231.3h.2l.1 .3v.7l-.2 .2-.2-.5v-.6l.2 .5zM147.1 229.9l.1 .5-.1 .6h-.3a1.69 1.69 0 0 0 .1 1.8l.3-.3 .1-.6 .2 .3 .5-1.2-.2 1.1 .3 .7 .3-.3 .1-.6-.1-.8-.2-.2-.1 .1v-1.2l-.2-.1 .1 .7h-.7l.2-.5zM147.4 230.6l.1 1 .5-1zM147.3 230.7l-.1 .4 .1 .6zM147.1 231.4l-.1 .3h.2zM146.9 231.2l-.2 .9 .2 .4 .3-.6h-.3z" fill-rule="evenodd"/>
<path d="M148.1 186h.2l.1 .3v.7l-.2 .2-.2-.5v-.6l.2 .5zM147.1 184.6l.1 .5-.1 .6h-.3a1.69 1.69 0 0 0 .1 1.8l.3-.3 .1-.6 .2 .3 .5-1.2-.2 1.1 .3 .7 .3-.3 .1-.6-.1-.8-.2-.2-.1 .1v-1.2l-.2-.1 .1 .7h-.7l.2-.5zM147.4 185.3l.1 1 .5-1zM147.3 185.4l-.1 .4 .1 .7zM147.1 186.1l-.1 .4h.2zM146.9 185.9l-.2 .9 .2 .4 .3-.6h-.3z" fill-rule="evenodd"/>
</g>
<path d="M146.2 104.5h3" fill="none" stroke="#fefefe" stroke-width=".33"/>
<path d="M149.2 10.7v30.9" fill="none" stroke="#fff212" stroke-width=".68" stroke-linecap="butt"/>
<path d="M149.2 212.5v24.3" fill="none" stroke="#fff212" stroke-width=".61" stroke-linecap="butt"/>
<path d="M149.2 104.6v81.4" fill="none" stroke="#fff212" stroke-width="1.1" stroke-linecap="butt"/>
<path d="M156.3 227.8v6M163.3 227.8v6" fill="none" stroke="#fefefe" stroke-width=".32"/>
<path d="M133.8 23.6h10.1v.2h-10.1zM142.7 22.6l2.5 1.1-2.5 1.1 .3-1.1z" fill="#373435"/>
<path d="M185 281l-6 6" fill="none" stroke="#373435" stroke-width=".21"/>
<path d="M87.1 165.5a3 3 0 0 1 2.4-1.1h18a3 3 0 0 1 3 3v39a3 3 0 0 1-3 3h-18a3 3 0 0 1-3-3v-39l.1-.7z" fill-rule="evenodd" fill="#fefefe" stroke="#373435" stroke-width=".21"/>
<path d="M87.9 165.4l1-.5 .6-.1h18a2.56 2.56 0 0 1 2.5 2.6v39a2.56 2.56 0 0 1-2.5 2.5h-18a2.56 2.56 0 0 1-2.6-2.5v-39a2.55 2.55 0 0 1 1-2z" fill-rule="evenodd" fill="#373435" stroke="#373435" stroke-width=".21"/>
<path d="M88.3 166.2l.8-.4 .4-.1h18a1.66 1.66 0 0 1 1.6 1.7v39a1.66 1.66 0 0 1-1.6 1.6h-18a1.66 1.66 0 0 1-1.7-1.6v-39l.1-.5z" fill-rule="evenodd" fill="#fefefe" stroke="#373435" stroke-width=".21"/>
<path d="M98.5 197h4.7l1.8 9.4h-6.5z" fill-rule="evenodd" fill="#00a859"/>
<path d="M100.9 196.7v2.5" fill="none" stroke="#373435" stroke-width=".21"/>
<g fill="#373435" stroke="#373435" stroke-width=".21">
<path d="M98.9 195.5h1.4v.1h-1.4z" fill-rule="evenodd"/>
<path d="M101.3 195.5h1.4v.1h-1.4z" fill-rule="evenodd"/>
<path d="M99.1 195.4l.4 .1-.2 .2-.2-.1z" fill-rule="evenodd"/>
<path d="M102.2 195.4l.4 .2-.2 .1h-.2z" fill-rule="evenodd"/>
<path d="M99.9 193.9h1.7l.9 1.5-.3 .2-.6-1.1h-.2l.2 3 .3 .2h-.7l-.1-1.2-.3-.3-.2 .4-.1 1.5h-.6l.3-.2-.1-3.4h-.1l-.5 .9-.4-.1z" fill-rule="evenodd"/>
<path d="M99.8 198.1h1.1z" fill-rule="evenodd"/>
<circle cx="100.8" cy="193.3" r=".43"/>
</g>
<path d="M100.6 193.6h.4v.3h-.4z" fill-rule="evenodd" fill="#373435"/>
<path d="M101.2 197.7l.8 .1h-.8l-.4 .4z" fill-rule="evenodd" fill="#373435" stroke="#373435" stroke-width=".21"/>
<g fill="#373435">
<path d="M93.5 197h.3l-1.5 7.6-.3 1.8h-.3z"/>
<path d="M103.2 197h.2l1.8 9.4h-.2z"/>
</g>
<path d="M94.4 202.6l.3 .5v1.2l-.1-.6-.5 .3 .4-.5-.5-.3h.5z" fill-rule="evenodd" fill="#fff212"/>
<path d="M96.2 200l.5-.2h3.8a2.16 2.16 0 0 1 .8 1.5l.3 .6a3.3 3.3 0 0 1 .8 1.9l.1 .7h-.2v1.6l-.2 .2h-.5l-.2-.2v-.9h-5.8v.9l-.5 .3-.3-.1-.1-.2v-1.6h-.2v-.7h.1a3.3 3.3 0 0 1 1-2.1zM96.5 200.2l-.6 1.7h5.3l-.6-1.6-.2-.2z" fill-rule="evenodd" fill="#373435"/>
<path d="M94.9 203.4l.2 .1-.1 .7-.1-.1z" fill-rule="evenodd" fill="#fff212" stroke="#373435" stroke-width=".21"/>
<path d="M101.9 203.4l.2 .1-.1 .7-.1-.1z" fill-rule="evenodd" fill="#fefefe" stroke="#373435" stroke-width=".21"/>
<path d="M94 202.8l.8 .3 .1-.8 .2 .8 .7-.3-.5 .6 .8 .3h-.8l.1 .8-.5-.6-.5 .6 .2-.8h-.8l.7-.3z" fill-rule="evenodd" fill="#fff212"/>
<path d="M190.9 281l-6 6" fill="none" stroke="#373435" stroke-width=".21"/>
<g font-size="17.6" fill="#ed3237">
<text x="25.8" y="207.7" transform="rotate(-28 25.8 207.7)">SUPERSEDED BY</text>
<text x="63.6" y="210" transform="rotate(-28 63.6 210)">W6-Q05_3</text>
<text x="85.9" y="220.5" transform="rotate(-28 85.9 220.5)">(02/21)</text>
</g>
<g font-size="7.1" fill="#373435">
<text x="104.5" y="248.2">RETROFIT BICYCLE LANE</text>
<text x="111.4" y="255.1">IN A LEFT TURN LANE</text>
</g>
<text font-size="6" fill="#373435" x="174.3" y="272.9">TC1769_3</text>
<g font-size="4.6" fill="#373435">
<text x="92.6" y="170.8">SHARE</text>
<text x="90.8" y="175.9">BICYCLE</text>
<text x="93.8" y="181">LANE</text>
<text x="89.6" y="186.1">FOR LEFT</text>
<text x="93.9" y="191.2">TURN</text>
</g>
<text font-size="4.5" fill="#373435" x="98.2" y="259.9">“SIGNALISED INTERSECTION WITH SLIPLANE”</text>
<g font-size="4.2" fill="#373435">
<text x="100.6" y="267.2">APPROVED AS OFFICIAL TRAFFIC SIGN</text>
<text x="174.7" y="285.6">F</text>
<text x="180.8" y="285.6">G</text>
<text x="186.7" y="285.6">H</text>
<text x="193.8" y="285.6">I</text>
</g>
<g font-size="3.5" fill="#373435">
<text x="21.6" y="267.9">Department of Transport and Main Roads</text>
<text x="17.7" y="271.8">Infrastructure Management &amp; Delivery Division</text>
<text x="16.7" y="280.6">Designed</text>
<text x="42.7" y="280.6">Checked</text>
<text x="69.7" y="280.6">Scale</text>
<text x="98.5" y="281.3">PRINCIPAL ENGINEER</text>
<text x="154.7" y="276.2">22/05/19</text>
<text x="157.4" y="281.2">Date</text>
<text x="178.8" y="278.6">Page 3 of 6</text>
<text x="16.9" y="284.8">TV 08/09</text>
<text x="43.3" y="284.9">DJ 02/19</text>
<text x="69.7" y="285.2">Not to Scale</text>
<text x="98.5" y="284.8">(Traffic Engineering)</text>
</g>
<text font-size="3.2" fill="#373435" x="17.8" y="38.4">Notes:</text>
<g font-size="2.8" fill="#373435">
<text x="17.8" y="42.3">1. Bicycle lane within left turn lane to be</text>
<text x="22.6" y="45.5">marked at 2.0m wide within maximum</text>
<text x="17.8" y="52.4">2. Separator kerb and guide posts should</text>
<text x="22.6" y="48.6">3.3m left turn lane.</text>
<text x="22" y="55.5">be used along lane lines as shown in the</text>
<text x="22" y="58.7">diagram.</text>
<text x="17.8" y="62.5">3.</text>
<text x="22.5" y="62.5">Bicycle Pavement Symbols to be</text>
<text x="22.6" y="65.6">provided at 5.0m intervals through the</text>
<text x="22.6" y="68.8">transition area. Additional intermediate</text>
<text x="22.6" y="71.9">symbols to be applied at spacings</text>
<text x="22.6" y="75.1">greater than 50m.</text>
<text x="17.8" y="79.3">4.</text>
<text x="22.5" y="79.3">Only one special arrow should be</text>
<text x="22.8" y="82.9">located towards the end of the taper</text>
<text x="17.8" y="89.5">5.</text>
<text x="22.5" y="89.5">The “Share Bicycle Lane For Left Turn”</text>
<text x="22.8" y="86.4">entry into the auxiliary turn lane.</text>
<text x="22.7" y="92.7">signs TC1769_5 must be installed</text>
<text x="22.7" y="95.8">adjacent to the first special arrow where</text>
<text x="22.7" y="99">indicated. For special arrow details see</text>
<text x="17.8" y="105.9">6.</text>
<text x="22.5" y="105.9">R2-9(L) with R9-3 ”Bicycle</text>
<text x="22.7" y="102.1">TC1769_4.</text>
<text x="23" y="109.1">Excepted”sign is required to allow</text>
<text x="23" y="112.2">cyclists to continue in this lane across</text>
<text x="17.8" y="119.2">7.</text>
<text x="22.5" y="119.2">All markings to be installed with a high</text>
<text x="23" y="115.4">the intersection.</text>
<text x="23" y="122.3">skid resistance material (e.g. calcine</text>
<text x="23" y="125.5">bauxite).</text>
<text x="17.8" y="129.3">8.</text>
<text x="22.5" y="129.3">Left turn arrow to be installed 6 metres</text>
<text x="22.8" y="132.4">from stop line or immediately prior to the</text>
<text x="22.8" y="135.6">start of the slip lane island treatment.</text>
<text x="17.8" y="139.3">9.</text>
<text x="22.5" y="139.3">Transport &amp; Main Roads shall be notified</text>
<text x="22.8" y="142.5">of locations where this treatment is</text>
<text x="17.8" y="149.4">Please email the following details to:</text>
<text x="22.8" y="145.7">implemented.</text>
<text x="17.8" y="153.2">TrafficEngineering.support@tmr.qld.gov.au:</text>
<text x="23.5" y="157">Cross road names</text>
<text x="23.5" y="161.2">Installation date</text>
<text x="23.5" y="165.5">Left turn traffic volume</text>
<text x="23.5" y="169.7">Bicycle volume (actual or estimated,</text>
<text x="24.5" y="173.9">please indicate which).</text>
<text x="23.8" y="178.2">Receipt of this information does not</text>
<text x="23.9" y="181.7">infer that any kind of checking,</text>
<text x="23.9" y="185.2">endorsement or certification will be</text>
<text x="23.9" y="188.8">performed by the Traffic Engineering</text>
<text x="23.9" y="192.3">and Data unit. Information collected will</text>
<text x="23.9" y="195.8">be used to monitor and evaluate the</text>
<text x="23.9" y="202.9">the treatment.</text>
<text x="23.9" y="199.3">long term safety and effectiveness of</text>
</g>
<g font-size="2.6" fill="#373435">
<text x="107" y="19.4">Desirable width of</text>
<text x="107" y="22.3">bicycle lane is 2.0m</text>
<text x="175.6" y="20.8">Separator kerb and</text>
<text x="175.6" y="23.7">guide posts along</text>
<text x="107" y="25.2">when separator kerb</text>
<text x="107" y="28.2">and guide post are</text>
<text x="175.6" y="26.6">lane line for 30m after</text>
<text x="175.6" y="29.6">signals.</text>
<text x="107" y="31.1">used.</text>
<text x="107" y="218">Desirable width of</text>
<text x="107" y="220.9">bicycle lane is 2.0m</text>
<text x="175.6" y="220.8">Separator kerb and</text>
<text x="107" y="223.9">when separator kerb</text>
<text x="107" y="226.8">and guide post are</text>
<text x="175.6" y="223.7">guide posts start 30m</text>
<text x="175.6" y="226.7">before transition and</text>
<text x="107" y="229.8">used.</text>
<text x="175.6" y="229.6">end at the transition</text>
</g>
<g font-size="2.5" fill="#373435">
<text x="118.8" y="112.6">See Note 8</text>
<text x="99.4" y="130.1">See Note 6</text>
<text x="96.5" y="136.9">‘special arrow’ -</text>
<text x="96.5" y="139.7">lateral connection</text>
<text x="96.5" y="142.5">between standard</text>
<text x="96.5" y="145.3">left and through</text>
<text x="96.5" y="148">arrows (refer to</text>
<text x="96.5" y="150.8">TC1769_4 for</text>
<text x="96.5" y="153.6">design details)</text>
<text x="118.8" y="178.1">See Note 4</text>
<text x="92.3" y="212.2">See Note 4</text>
</g>
<g font-size="2.4">
<text x="20" y="157">Ÿ</text>
<text x="20" y="161.2">Ÿ</text>
<text x="20" y="165.5">Ÿ</text>
<text x="20" y="169.7">Ÿ</text>
</g>
</svg>
